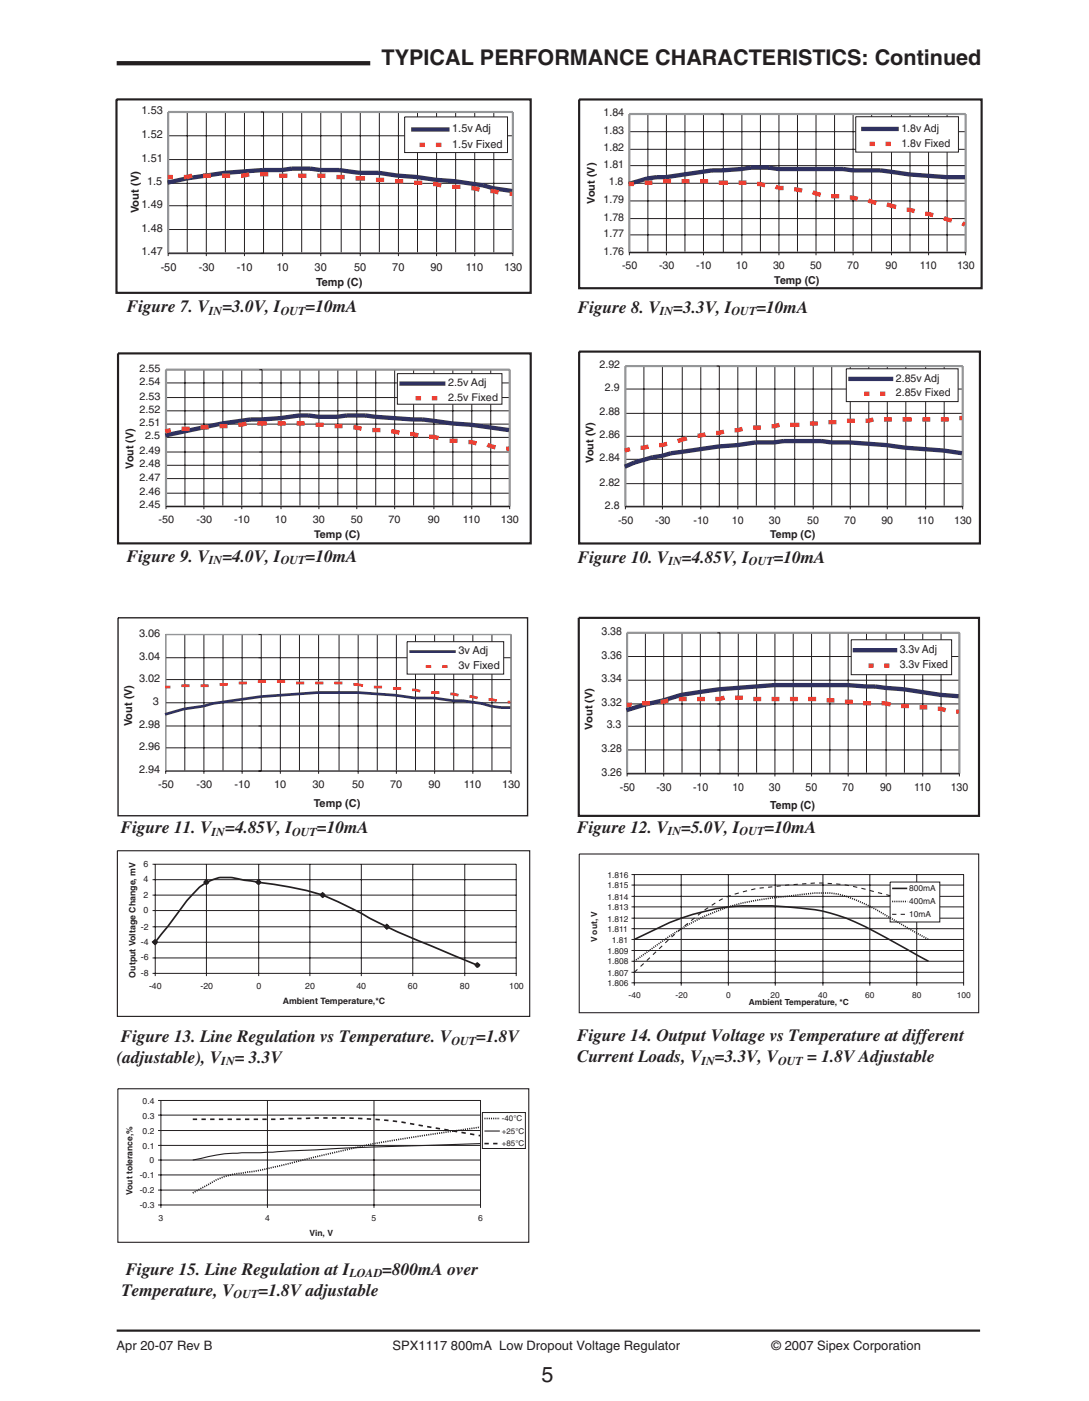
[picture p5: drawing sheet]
<svg xmlns="http://www.w3.org/2000/svg" width="178mm" height="229mm" viewBox="0 0 178 229" stroke-linecap="round" stroke-linejoin="round" font-family="sans-serif">
<path d="M19 217.1h141" fill="none" stroke="#231f20" stroke-width=".36"/>
<path d="M19 16.2h67.6v31.6h-67.6z" fill="#fff" stroke="#231f20" stroke-width=".35"/>
<g fill="none" stroke="#231f20" stroke-width=".16">
<path d="M30.6 18.3v23M33.7 18.3v23.5M36.8 18.3v23M39.9 18.3v23.5M43 18.3v23M46.1 18.3v23.5M49.3 18.3v23M52.4 18.3v23.5M55.7 18.3v23M58.8 18.3v23.5M61.9 18.3v23M65.1 18.3v23.5"/>
<path d="M68.2 18.3v23M71.3 18.3v23.5M74.4 18.3v23M77.5 18.3v23.5M80.6 18.3v23M27.5 37.4h56.2M27.5 33.6h56.2M27.5 29.9h56.2M27.5 26h56.2M27.5 22.2h56.2M27.5 41.8v-23.5h56.2v23.5M27.5 41.3h56.2"/>
</g>
<path d="M27.5 18.3h56.2v23h-56.2z" fill="none" stroke="#949698" stroke-width=".35"/>
<path d="M27.3 29.8a78.2 78.2 0 0 1 18.7-2.1l1.6-.2h3.1l1.6 .2h3.1l3.3 .5h3.1l9.4 1.1 3.1 .3 4.7 .7 1.5 .4 3.1 .5" fill="none" stroke="#2f3160" stroke-width=".71" stroke-linecap="butt"/>
<g fill="none" stroke="#ec3e31" stroke-width=".71" stroke-linecap="butt">
<path d="M27.3 28.9h.9M31.3 28.7l-1.3 .2M33.1 28.7h1.4M36.2 28.7h1.4M40.7 28.4l-1.3 .3M42.5 28.4h1.3M45.6 28.7h1.3M48.7 28.7h1.3M51.8 28.7h1.3M54.9 28.9h1.4M58 29.1h1.6M61.4 29.3h1.3"/>
<path d="M64.5 29.6h1.3M67.6 29.8h1.3M70.7 30l1.4 .3M73.8 30.5h1.4M77 30.7l1.3 .2M80.1 31.2l1.3 .2M83.2 31.6h.4"/>
</g>
<path d="M66.1 19.1h16.8v5.8h-16.8z" fill="#fff" stroke="#231f20" stroke-width=".16"/>
<path d="M67.1 21.1h6.3" fill="none" stroke="#2f3160" stroke-width=".71" stroke-linecap="butt"/>
<path d="M68.5 23.6h.9M71.2 23.6h.9" fill="none" stroke="#ec3e31" stroke-width=".71" stroke-linecap="butt"/>
<path d="M94.6 16.2h65.7v30.8h-65.7z" fill="#fff" stroke="#231f20" stroke-width=".35"/>
<g fill="none" stroke="#231f20" stroke-width=".16">
<path d="M105.8 18.6v22.6M108.8 18.6v23M111.8 18.6v22.6M114.9 18.6v23M118.1 18.6v22.6M121.1 18.6v23M124.2 18.6v22.6M127.2 18.6v23M130.2 18.6v22.6M133.2 18.6v23M136.3 18.6v22.6M139.3 18.6v23"/>
<path d="M142.3 18.6v22.6M145.6 18.6v23M148.6 18.6v22.6M151.6 18.6v23M154.6 18.6v22.6M102.8 38.3h54.9M102.8 35.7h54.9M102.8 32.8h54.9M102.8 29.9h54.9M102.8 27h54.9M102.8 24.4h54.9M102.8 21.5h54.9"/>
<path d="M102.8 41.6v-23h54.9v23M102.8 41.2h54.9"/>
</g>
<path d="M102.8 18.6h54.9v22.6h-54.9z" fill="none" stroke="#949698" stroke-width=".35"/>
<path d="M157.5 28.9a77.2 77.2 0 0 1-13.8-1.1h-4.5l-1.5-.2h-10.6l-1.5-.2h-3.1l-4.5 .4h-1.7l-7.6 1.1h-1.5l-1.5 .2-3.1 .9" fill="none" stroke="#2f3160" stroke-width=".71" stroke-linecap="butt"/>
<g fill="none" stroke="#ec3e31" stroke-width=".71" stroke-linecap="butt">
<path d="M102.6 30h.9M105.2 29.8h1.3M108.3 29.6h1.3M111.3 29.6h1.3M114.3 29.6h1.3M117.3 29.8h1.6M120.6 29.8h1.3M123.6 30l1.3 .2M126.6 30.5l.5 .2h.8M129.7 30.9l1.3 .2M132.7 31.3l1.3 .5M135.7 32h1.3"/>
<path d="M138.7 32.2l1.3 .3M141.8 32.7l1.3 .4M144.8 33.3l1.5 .5M148 34.2l1.3 .2M151.1 34.9l1.3 .2M154.1 35.6l1.3 .4M157.1 36.4l.4 .3"/>
</g>
<path d="M139.7 19h16.8v5.8h-16.8z" fill="#fff" stroke="#231f20" stroke-width=".16"/>
<path d="M140.6 21h6.1" fill="none" stroke="#2f3160" stroke-width=".71" stroke-linecap="butt"/>
<path d="M142 23.5h.8M144.6 23.5h.8" fill="none" stroke="#ec3e31" stroke-width=".71" stroke-linecap="butt"/>
<path d="M19.3 57.7h67.3v31h-67.3z" fill="#fff" stroke="#231f20" stroke-width=".35"/>
<g fill="none" stroke="#231f20" stroke-width=".16">
<path d="M27.1 78.1h56.1M27.1 75.9h56.1M27.1 73.8h56.1M27.1 71.4h56.1M27.1 69.2h56.1M27.1 67h56.1M27.1 64.9h56.1M27.1 62.5h56.1M30.2 60.3v22.3M33.3 60.3v22.8M36.4 60.3v22.3M39.5 60.3v22.8"/>
<path d="M42.8 60.3v22.3M45.9 60.3v22.8M49 60.3v22.3M52.1 60.3v22.8M55.2 60.3v22.3M58.3 60.3v22.8M61.3 60.3v22.3M64.4 60.3v22.8M67.5 60.3v22.3M70.8 60.3v22.8M73.9 60.3v22.3M77 60.3v22.8"/>
<path d="M80.1 60.3v22.3M27.1 80.5h56.1M27.1 83.1v-22.8h56.1v22.8M27.1 82.6h56.1"/>
</g>
<path d="M27.1 60.3h56.1v22.3h-56.1z" fill="none" stroke="#949698" stroke-width=".35"/>
<path d="M83.1 70.2l-6.2-.9-3.1-.2-4.8-.7-4.7-.2-4.6-.4h-3.1l-1.6 .2h-3l-1.6-.2h-1.5a42.1 42.1 0 0 1-8 .6l-4.6 .7-9.3 1.9" fill="none" stroke="#2f3160" stroke-width=".71" stroke-linecap="butt"/>
<g fill="none" stroke="#ec3e31" stroke-width=".71" stroke-linecap="butt">
<path d="M27.9 70.2l-.9 .2M29.6 70h1.4M32.7 69.7h1.4M35.8 69.5h1.4M40.2 69.1l-1.3 .2M42 69.1h1.6M45.3 69.1h1.4M48.4 69.1h1.3M51.5 69.3h1.3M54.6 69.5h1.3M57.7 69.7l1.3 .3M60.8 70.2h1.3"/>
<path d="M63.9 70.4l1.3 .2M67 70.8l1.3 .2M70.1 71.3h.6l.9 .2M73.4 71.9h1.3M76.5 72.1l1.3 .2M79.6 72.6l1.3 .4M82.7 73.2h.4"/>
</g>
<path d="M64.9 61h17.1v5h-17.1z" fill="#fff" stroke="#231f20" stroke-width=".16"/>
<path d="M65.2 62.6h7.5" fill="none" stroke="#2f3160" stroke-width=".71" stroke-linecap="butt"/>
<path d="M67.9 65h.8M70.5 65h.9" fill="none" stroke="#ec3e31" stroke-width=".71" stroke-linecap="butt"/>
<path d="M94.6 57.4h65.4v31.3h-65.4z" fill="#fff" stroke="#231f20" stroke-width=".35"/>
<g fill="none" stroke="#231f20" stroke-width=".16">
<path d="M105.1 59.7v23M108.2 59.7v23.4M111.4 59.7v23M114.4 59.7v23.4M117.4 59.7v23M120.5 59.7v23.4M123.5 59.7v23M126.5 59.7v23.4M129.8 59.7v23M132.8 59.7v23.4M135.8 59.7v23M138.8 59.7v23.4"/>
<path d="M141.8 59.7v23M144.9 59.7v23.4M147.9 59.7v23M151.1 59.7v23.4M154.2 59.7v23M102.1 78.9h55.1M102.1 74.9h55.1M102.1 71.2h55.1M102.1 67.4h55.1M102.1 63.5h55.1M102.1 83.1v-23.4h55.1v23.4M102.1 82.7h55.1"/>
</g>
<path d="M102.1 59.7h55.1v23h-55.1z" fill="none" stroke="#949698" stroke-width=".35"/>
<path d="M157.1 74l-3.1-.5-6-.4a71.3 71.3 0 0 0-12.3-.9l-1.5-.2h-6.3l-1.5 .2h-3l-3 .4-3.1 .3-7.7 1.1-1.6 .4-1.5 .2-3 .9-1.5 .7" fill="none" stroke="#2f3160" stroke-width=".71" stroke-linecap="butt"/>
<g fill="none" stroke="#ec3e31" stroke-width=".71" stroke-linecap="butt">
<path d="M102.9 73.3l-.9 .2M105.9 72.9l-1.3 .2M108.9 72.4l-1.3 .2M112.1 71.5l-1.5 .5M115.2 70.9l-1.3 .2M118.2 70.4l-1.3 .2M121.2 70l-1.3 .2M122.9 69.8h1.3M127.3 69.3l-1.3 .2M129 69.3h1.5M132.2 69.1h1.3M135.3 68.9h1.3"/>
<path d="M138.3 68.7h1.3M142.6 68.4l-1.3 .3M144.3 68.4h1.3M147.4 68.4h1.5M150.6 68.4h1.3M153.6 68.4h1.3M156.6 68.2h.5"/>
</g>
<path d="M138.2 60.2h18.2v5.3h-18.2z" fill="#fff" stroke="#231f20" stroke-width=".16"/>
<path d="M138.5 61.8h7.3" fill="none" stroke="#2f3160" stroke-width=".71" stroke-linecap="butt"/>
<path d="M141.1 64.3h.9M143.7 64.3h.8" fill="none" stroke="#ec3e31" stroke-width=".71" stroke-linecap="butt"/>
<path d="M19.3 100.8h66.8v32.3h-66.8z" fill="#fff" stroke="#231f20" stroke-width=".22"/>
<g fill="none" stroke="#231f20" stroke-width=".16">
<path d="M27.1 118.5h56.3M27.1 114.7h56.3M27.1 110.9h56.3M27.1 107.3h56.3M30.2 103.5v22.3M33.3 103.5v22.8M36.4 103.5v22.3M39.5 103.5v22.8M42.7 103.5v22.3M45.8 103.5v22.8M48.9 103.5v22.3M52 103.5v22.8"/>
<path d="M55.4 103.5v22.3M58.5 103.5v22.8M61.6 103.5v22.3M64.7 103.5v22.8M67.8 103.5v22.3M71 103.5v22.8M74.1 103.5v22.3M77.2 103.5v22.8M80.3 103.5v22.3M27.1 122h56.3M27.1 126.3v-22.8h56.3v22.8M27.1 125.8h56.3"/>
</g>
<path d="M27.1 103.5h56.3v22.3h-56.3z" fill="none" stroke="#949698" stroke-width=".22"/>
<path d="M83.3 115.5h-1.5l-1.6-.3-1.6-.4-3.1-.5h-1.5l-3.2-.4h-3.1a92.1 92.1 0 0 0-25.2-.2l-7.8 1.1-1.5 .4-3.1 .5-3.2 .9" fill="none" stroke="#2f3160" stroke-width=".45"/>
<g fill="none" stroke="#ec3e31" stroke-width=".45">
<path d="M26.9 112.1h.9M29.6 111.9h1.4M32.7 111.9h1.4M35.9 111.7h1.3M39 111.4h1.3M42.1 111.2h1.3M45.2 111.2h1.4M48.3 111.4h1.4M51.5 111.4h1.3M54.6 111.4h1.3M57.7 111.7h.7l.9 .2M61 112.1h1.4"/>
<path d="M64.2 112.3h1.3M67.3 112.6l1.3 .2M70.4 113h1.3M73.5 113.2l1.4 .2M76.6 113.7l1.4 .2M79.8 114.1l1.3 .2M82.9 114.6h.4"/>
</g>
<path d="M66.5 104.7h15.7v5.3h-15.7z" fill="#fff" stroke="#231f20" stroke-width=".16"/>
<path d="M66.8 106.3h7.6" fill="none" stroke="#2f3160" stroke-width=".45"/>
<path d="M69.5 108.8h.9M72.2 108.8h.9" fill="none" stroke="#ec3e31" stroke-width=".45"/>
<path d="M94.5 100.8h65.3v32.3h-65.3z" fill="#fff" stroke="#231f20" stroke-width=".35"/>
<g fill="none" stroke="#231f20" stroke-width=".16">
<path d="M102.4 118.5h54.2M102.4 114.9h54.2M102.4 111h54.2M102.4 107.1h54.2M105.4 103.3v22.9M108.4 103.3v23.4M111.4 103.3v22.9M114.3 103.3v23.4M117.5 103.3v22.9M120.5 103.3v23.4M123.5 103.3v22.9M126.5 103.3v23.4"/>
<path d="M129.5 103.3v22.9M132.5 103.3v23.4M135.5 103.3v22.9M138.5 103.3v23.4M141.5 103.3v22.9M144.7 103.3v23.4M147.7 103.3v22.9M150.7 103.3v23.4M153.6 103.3v22.9M102.4 122.4h54.2M102.4 126.7v-23.4h54.2v23.4M102.4 126.2h54.2"/>
</g>
<path d="M102.4 103.3h54.2v22.9h-54.2z" fill="none" stroke="#949698" stroke-width=".35"/>
<path d="M156.5 113.6l-3-.2-5.9-.9-4.7-.5-4.5-.2h-12l-9 .7-6.2 .9-8.9 2.5" fill="none" stroke="#2f3160" stroke-width=".71" stroke-linecap="butt"/>
<g fill="none" stroke="#ec3e31" stroke-width=".71" stroke-linecap="butt">
<path d="M102.3 115h.8M104.8 114.7h1.3M109.1 114.3l-1.3 .2M110.8 114.1h1.3M113.8 114.1h1.3M118.3 113.8l-.9 .3h-.6M120 113.8h1.3M123 114.1h1.3M126 114.1h1.3M129 114.1h1.3M132 114.1h1.2M135 114.3h1.2"/>
<path d="M137.9 114.5h1.3M140.9 114.7h1.3M143.9 114.7h.7l.8 .3M147.1 115.2h1.3M150.1 115.4h1.3M153.1 115.7l1.3 .2M156.1 116.1h.4"/>
</g>
<path d="M139 104.4h16.4v5.7h-16.4z" fill="#fff" stroke="#231f20" stroke-width=".16"/>
<path d="M139.2 106.1h7.3" fill="none" stroke="#2f3160" stroke-width=".71" stroke-linecap="butt"/>
<path d="M141.8 108.6h.8M144.4 108.6h.8" fill="none" stroke="#ec3e31" stroke-width=".71" stroke-linecap="butt"/>
<path d="M19.2 138.8h67.3v27h-67.3z" fill="#fff" stroke="#231f20" stroke-width=".18"/>
<path d="M24.9 153.7h.4l5.2-6.8 1.1-1.2a6.9 6.9 0 0 1 7.3-2.3l3.3 .6a58.7 58.7 0 0 1 10.5 2.1 90 90 0 0 1 8.9 4.4l3.2 1.5 13.2 5.5" fill="none" stroke="#231f20" stroke-width=".28"/>
<path d="M33.7 158.8v.5M42.2 158.8v.5M50.6 158.8v.5M59 158.8v.5M67.4 158.8v.5M75.9 158.8v.5" fill="none" stroke="#231f20" stroke-width=".16"/>
<path d="M24.9 153.7l.4-.3 .3 .3-.3 .4z" fill-rule="evenodd" fill="#2f3160" stroke="#231f20" stroke-width=".28"/>
<path d="M25 153.7l.3-.3 .4 .3-.4 .4z" fill="none" stroke="#231f20" stroke-width=".28"/>
<path d="M33.7 143.6l.3 .3-.3 .3-.4-.3z" fill-rule="evenodd" fill="#2f3160" stroke="#231f20" stroke-width=".28"/>
<path d="M33.7 143.6l.4 .4-.4 .3-.3-.3z" fill="none" stroke="#231f20" stroke-width=".28"/>
<path d="M41.8 143.9l.4-.3 .3 .3-.3 .3z" fill-rule="evenodd" fill="#2f3160" stroke="#231f20" stroke-width=".28"/>
<path d="M41.9 144l.3-.4 .3 .4-.3 .3z" fill="none" stroke="#231f20" stroke-width=".28"/>
<path d="M52.3 146l.4-.3 .3 .3-.3 .4z" fill-rule="evenodd" fill="#2f3160" stroke="#231f20" stroke-width=".28"/>
<path d="M52.4 146.1l.3-.4 .3 .4-.3 .3z" fill="none" stroke="#231f20" stroke-width=".28"/>
<path d="M62.8 151.2l.3-.3 .4 .3-.4 .3z" fill-rule="evenodd" fill="#2f3160" stroke="#231f20" stroke-width=".28"/>
<path d="M62.8 151.2l.4-.3 .3 .3-.3 .4z" fill="none" stroke="#231f20" stroke-width=".28"/>
<path d="M77.6 157.5l.3-.4 .4 .4-.4 .3z" fill-rule="evenodd" fill="#2f3160" stroke="#231f20" stroke-width=".28"/>
<path d="M77.7 157.5l.3-.3 .3 .3-.3 .3z" fill="none" stroke="#231f20" stroke-width=".28"/>
<g fill="none" stroke="#231f20" stroke-width=".16">
<path d="M24.9 158.8h59.4M24.9 156.3h59.4M24.9 151.2h59.4M24.9 148.6h59.4M24.9 146.1h59.4M24.9 143.5h59.4M24.9 141h59.4v18.3M25.3 141v18.3M25.3 153.7h59M33.7 141v17.8M42.2 141v17.8M50.6 141v17.8"/>
<path d="M59 141v17.8M67.4 141v17.8M75.9 141v17.8"/>
</g>
<path d="M94.6 139.3h65.2v25.9h-65.2z" fill="none" stroke="#231f20" stroke-width=".17"/>
<path d="M151.6 147.7l.2 .5h-.5z" fill="#231f20"/>
<g fill="none" stroke="#231f20" stroke-width=".16">
<path d="M103.1 158.6h54.2M103.1 156.8h54.2M103.1 155.1h54.2M103.1 153.3h54.2M103.1 151.5h54.2M103.1 149.8h54.2M103.1 148h54.2M103.1 146.3h54.2M103.1 144.4h54.2M103.1 142.7h54.2v18.1M103.6 142.7v18.1M111.2 142.7v18.1"/>
<path d="M118.9 142.7v18.1M126.6 142.7v18.1M134.4 142.7v18.1M142 142.7v18.1M148.1 147l3.5 1M149.7 142.7v18.1M151.6 147.7l.3 .6h-.6zM103.1 160.4h54.2"/>
</g>
<path d="M145.3 143.9h8.1v6.5h-8.1z" fill="#fff" stroke="#231f20" stroke-width=".16"/>
<path d="M103.6 153.3a44.7 44.7 0 0 1 13.3-5 57.2 57.2 0 0 1 17.3 .3 34.1 34.1 0 0 1 10.5 4.4l6.9 3.8M145.7 145h2.4" fill="none" stroke="#231f20" stroke-width=".26"/>
<path d="M103.6 156.8a68.5 68.5 0 0 1 11.4-7.3 36.7 36.7 0 0 1 13.5-3.2 25.5 25.5 0 0 1 8.3-.4 27.4 27.4 0 0 1 7.9 3.5l6.9 3.9M145.7 147.1h2.4" fill="none" stroke="#231f20" stroke-width=".26" stroke-dasharray=".2 .2" stroke-linecap="butt"/>
<path d="M103.6 158.6l1.9-1.8a71.8 71.8 0 0 1 11.4-9.5 21 21 0 0 1 9.1-2.6l2.5-.3a33.2 33.2 0 0 1 14.4 1.1l2.5 .7M145.7 149.2h2.4" fill="none" stroke="#231f20" stroke-width=".17" stroke-dasharray=".7 .7" stroke-linecap="butt"/>
<path d="M19.2 177.7h67.1v25h-67.1z" fill="none" stroke="#231f20" stroke-width=".18"/>
<path d="M78.8 181.5h7v5.9h-7z" fill="#fff" stroke="#231f20" stroke-width=".16"/>
<path d="M31.5 194.7l2.5-1.4a11.1 11.1 0 0 1 5.6-1.9 96 96 0 0 0 12.1-2.7l2.4-.5a139.2 139.2 0 0 1 15.6-3l8.8-1.3M79.1 182.5h2.5" fill="none" stroke="#231f20" stroke-width=".27" stroke-dasharray=".2 .2" stroke-linecap="butt"/>
<path d="M78.5 186.6a812.7 812.7 0 0 0-33.2 1.3l-6.6 .3a30.4 30.4 0 0 0-7.2 1.1M79.1 184.6h2.5" fill="none" stroke="#231f20" stroke-width=".18"/>
<path d="M31.5 182.6h13.8a110.8 110.8 0 0 1 20.1 .5l13.1 2.2M79.1 186.6h2.5" fill="none" stroke="#231f20" stroke-width=".27" stroke-dasharray=".7 .7" stroke-linecap="butt"/>
<path d="M25.8 179.6h52.7v17.5M26.3 179.6v17.5M43.7 179.6v17.5M61.1 179.6v17.5M25.8 194.2h52.7M25.8 191.7h52.7M25.8 189.3h52.7M25.8 186.9h52.7M25.8 184.5h52.7M25.8 182h52.7M25.8 196.6h52.7" fill="none" stroke="#231f20" stroke-width=".16"/>
<path d="M19 10.3h41.5" fill="none" stroke="#231f20" stroke-width=".7" stroke-linecap="butt"/>
<g font-size="3.5" fill="#231f20">
<text x="62.3" y="10.5">TYPICAL PERFORMANCE CHARACTERISTICS: Continued</text>
<text x="88.4" y="225.5">5</text>
</g>
<g font-size="2.8" fill="#231f20">
<text x="20.7" y="50.9">Figure 7. V</text>
<text x="36.3" y="50.9">=3.0V, I</text>
<text x="49.9" y="50.9">=10mA</text>
<text x="94.3" y="51.1">Figure 8. V</text>
<text x="109.9" y="51.1">=3.3V, I</text>
<text x="123.5" y="51.1">=10mA</text>
<text x="20.7" y="91.6">Figure 9. V</text>
<text x="36.3" y="91.6">=4.0V, I</text>
<text x="49.9" y="91.6">=10mA</text>
<text x="94.3" y="91.8">Figure 10. V</text>
<text x="111.3" y="91.8">=4.85V, I</text>
<text x="126.3" y="91.8">=10mA</text>
<text x="19.7" y="136">Figure 11. V</text>
<text x="36.8" y="136">=4.85V, I</text>
<text x="51.8" y="136">=10mA</text>
<text x="94.2" y="135.8">Figure 12. V</text>
<text x="111.2" y="135.8">=5.0V, I</text>
<text x="124.8" y="135.8">=10mA</text>
<text x="19.1" y="173.4">(adjustable), V</text>
<text x="19.8" y="170">Figure 13. Line Regulation vs Temperature. V</text>
<text x="38.3" y="173.4">= 3.3V</text>
<text x="77.7" y="170">=1.8V</text>
<text x="94.2" y="169.9">Figure 14. Output Voltage vs Temperature at different</text>
<text x="94.2" y="173.3">Current Loads, V</text>
<text x="116.7" y="173.3">=3.3V, V</text>
<text x="131.8" y="173.3">= 1.8V Adjustable</text>
<text x="20.5" y="208">Figure 15. Line Regulation at I</text>
<text x="62.4" y="208">=800mA over</text>
<text x="19.8" y="211.4">Temperature, V</text>
<text x="42.2" y="211.4">=1.8V adjustable</text>
</g>
<g font-size="2.1" fill="#231f20">
<text x="19" y="220.3">Apr 20-07 Rev B</text>
<text x="64.1" y="220.3">SPX1117 800mA Low Dropout Voltage Regulator</text>
<text x="126" y="220.3">© 2007 Sipex Corporation</text>
</g>
<g font-size="2" fill="#231f20">
<text x="34.1" y="51.4">IN</text>
<text x="45.8" y="51.4">OUT</text>
<text x="107.7" y="51.5">IN</text>
<text x="119.4" y="51.5">OUT</text>
<text x="34.1" y="92.1">IN</text>
<text x="45.8" y="92.1">OUT</text>
<text x="109.1" y="92.3">IN</text>
<text x="122.3" y="92.3">OUT</text>
<text x="34.5" y="136.4">IN</text>
<text x="47.7" y="136.4">OUT</text>
<text x="109" y="136.3">IN</text>
<text x="120.8" y="136.3">OUT</text>
<text x="36.1" y="173.8">IN</text>
<text x="73.7" y="170.4">OUT</text>
<text x="114.5" y="173.7">IN</text>
<text x="127" y="173.7">OUT</text>
<text x="57.1" y="208.4">LOAD</text>
<text x="38.1" y="211.8">OUT</text>
</g>
<g font-size="1.8" fill="#231f20">
<text x="23.1" y="22.5">1.52</text>
<text x="23.1" y="18.6">1.53</text>
<text x="73.8" y="21.6">1.5v Adj</text>
<text x="98.5" y="21.8">1.83</text>
<text x="98.5" y="18.9">1.84</text>
<text x="147.2" y="21.5">1.8v Adj</text>
<text x="147.2" y="23.9">1.8v Fixed</text>
<text x="23.1" y="26.4">1.51</text>
<text x="73.8" y="24.1">1.5v Fixed</text>
<text x="98.5" y="27.3">1.81</text>
<text x="98.5" y="24.7">1.82</text>
<text x="22.7" y="34.8" transform="rotate(-90 22.7 34.8)">Vout (V)</text>
<text x="23.1" y="33.9">1.49</text>
<text x="24" y="30.3">1.5</text>
<text x="98.5" y="36">1.78</text>
<text x="98.5" y="33.1">1.79</text>
<text x="99.4" y="30.2">1.8</text>
<text x="23.1" y="41.7">1.47</text>
<text x="23.1" y="37.8">1.48</text>
<text x="98.5" y="41.5">1.76</text>
<text x="98.5" y="38.7">1.77</text>
<text x="26.2" y="44.2">-50</text>
<text x="32.5" y="44.2">-30</text>
<text x="38.7" y="44.2">-10</text>
<text x="45.1" y="44.2">10</text>
<text x="51.4" y="44.2">30</text>
<text x="51.6" y="46.7">Temp (C)</text>
<text x="57.8" y="44.2">50</text>
<text x="64.1" y="44.2">70</text>
<text x="70.3" y="44.2">90</text>
<text x="76.1" y="44.2">110</text>
<text x="82.3" y="44.2">130</text>
<text x="101.6" y="44">-50</text>
<text x="107.6" y="44">-30</text>
<text x="113.7" y="44">-10</text>
<text x="120.2" y="44">10</text>
<text x="126.2" y="44">30</text>
<text x="126.4" y="46.4">Temp (C)</text>
<text x="132.3" y="44">50</text>
<text x="138.3" y="44">70</text>
<text x="144.6" y="44">90</text>
<text x="150.2" y="44">110</text>
<text x="156.3" y="44">130</text>
<text x="97.9" y="60.1">2.92</text>
<text x="98.8" y="63.8">2.9</text>
<text x="146.3" y="62.3">2.85v Adj</text>
<text x="146.3" y="64.7">2.85v Fixed</text>
<text x="97.9" y="71.5">2.86</text>
<text x="97.9" y="67.8">2.88</text>
<text x="21.8" y="76.5" transform="rotate(-90 21.8 76.5)">Vout (V)</text>
<text x="97.9" y="75.3">2.84</text>
<text x="97.9" y="79.2">2.82</text>
<text x="98.8" y="83">2.8</text>
<text x="100.9" y="85.4">-50</text>
<text x="107" y="85.4">-30</text>
<text x="113.2" y="85.4">-10</text>
<text x="119.5" y="85.4">10</text>
<text x="125.5" y="85.4">30</text>
<text x="125.8" y="87.8">Temp (C)</text>
<text x="131.8" y="85.4">50</text>
<text x="137.9" y="85.4">70</text>
<text x="143.9" y="85.4">90</text>
<text x="149.7" y="85.4">110</text>
<text x="155.8" y="85.4">130</text>
<text x="22.7" y="107.7">3.04</text>
<text x="22.7" y="103.9">3.06</text>
<text x="74.9" y="106.8">3v Adj</text>
<text x="98.2" y="107.5">3.36</text>
<text x="98.2" y="103.6">3.38</text>
<text x="146.9" y="106.5">3.3v Adj</text>
<text x="22.7" y="111.2">3.02</text>
<text x="74.9" y="109.2">3v Fixed</text>
<text x="98.2" y="111.3">3.34</text>
<text x="146.9" y="109.1">3.3v Fixed</text>
<text x="21.6" y="118.5" transform="rotate(-90 21.6 118.5)">Vout (V)</text>
<text x="22.7" y="118.8">2.98</text>
<text x="24.9" y="115">3</text>
<text x="98.2" y="115.2">3.32</text>
<text x="99.1" y="118.8">3.3</text>
<text x="22.7" y="122.4">2.96</text>
<text x="98.2" y="122.7">3.28</text>
<text x="22.7" y="126.1">2.94</text>
<text x="25.8" y="128.6">-50</text>
<text x="32.1" y="128.6">-30</text>
<text x="38.3" y="128.6">-10</text>
<text x="44.8" y="128.6">10</text>
<text x="51" y="128.6">30</text>
<text x="51.2" y="131.7">Temp (C)</text>
<text x="57.5" y="128.6">50</text>
<text x="63.7" y="128.6">70</text>
<text x="70" y="128.6">90</text>
<text x="75.7" y="128.6">110</text>
<text x="82" y="128.6">130</text>
<text x="98.2" y="126.6">3.26</text>
<text x="101.2" y="129.1">-50</text>
<text x="107.2" y="129.1">-30</text>
<text x="113.2" y="129.1">-10</text>
<text x="119.6" y="129.1">10</text>
<text x="125.6" y="129.1">30</text>
<text x="131.5" y="129.1">50</text>
<text x="137.5" y="129.1">70</text>
<text x="143.7" y="129.1">90</text>
<text x="149.3" y="129.1">110</text>
<text x="155.2" y="129.1">130</text>
<text x="125.8" y="132">Temp (C)</text>
</g>
<g font-size="1.7" fill="#231f20">
<text x="97.1" y="33.2" transform="rotate(-90 97.1 33.2)">Vout (V)</text>
<text x="22.8" y="65.2">2.53</text>
<text x="22.8" y="62.8">2.54</text>
<text x="22.8" y="60.6">2.55</text>
<text x="73.2" y="63">2.5v Adj</text>
<text x="73.2" y="65.4">2.5v Fixed</text>
<text x="22.8" y="69.5">2.51</text>
<text x="22.8" y="67.4">2.52</text>
<text x="23.7" y="71.7">2.5</text>
<text x="22.8" y="76.2">2.48</text>
<text x="22.8" y="74.1">2.49</text>
<text x="96.9" y="75.5" transform="rotate(-90 96.9 75.5)">Vout (V)</text>
<text x="22.8" y="83">2.45</text>
<text x="22.8" y="80.8">2.46</text>
<text x="22.8" y="78.4">2.47</text>
<text x="25.9" y="85.4">-50</text>
<text x="32.1" y="85.4">-30</text>
<text x="38.3" y="85.4">-10</text>
<text x="44.9" y="85.4">10</text>
<text x="51.1" y="85.4">30</text>
<text x="51.3" y="87.7">Temp (C)</text>
<text x="57.3" y="85.4">50</text>
<text x="63.4" y="85.4">70</text>
<text x="69.8" y="85.4">90</text>
<text x="75.6" y="85.4">110</text>
<text x="81.8" y="85.4">130</text>
<text x="96.7" y="119.1" transform="rotate(-90 96.7 119.1)">Vout (V)</text>
</g>
<g font-size="1.4" fill="#231f20">
<text x="23.4" y="144">4</text>
<text x="23.4" y="141.4">6</text>
<text x="99.2" y="143.2">1.816</text>
<text x="23.4" y="149">0</text>
<text x="23.4" y="146.5">2</text>
<text x="99.2" y="148.5">1.813</text>
<text x="99.2" y="146.8">1.814</text>
<text x="99.2" y="145">1.815</text>
<text x="148.5" y="145.4">800mA</text>
<text x="148.5" y="147.5">400mA</text>
<text x="148.5" y="149.6">10mA</text>
<text x="23" y="154.2">-4</text>
<text x="23" y="151.7">-2</text>
<text x="97.5" y="153.8" transform="rotate(-90 97.5 153.8)">V out, V</text>
<text x="99.2" y="155.6">1.809</text>
<text x="99.2" y="152.1">1.811</text>
<text x="99.2" y="150.4">1.812</text>
<text x="99.9" y="153.8">1.81</text>
<text x="22.1" y="159.5" transform="rotate(-90 22.1 159.5)">Output Voltage Change, mV</text>
<text x="23" y="159.3">-8</text>
<text x="23" y="156.7">-6</text>
<text x="24.3" y="161.3">-40</text>
<text x="32.7" y="161.3">-20</text>
<text x="41.9" y="161.3">0</text>
<text x="49.8" y="161.3">20</text>
<text x="58.2" y="161.3">40</text>
<text x="66.6" y="161.3">60</text>
<text x="75.1" y="161.3">80</text>
<text x="83.1" y="161.3">100</text>
<text x="99.2" y="160.9">1.806</text>
<text x="99.2" y="159.2">1.807</text>
<text x="99.2" y="157.4">1.808</text>
<text x="46.2" y="163.9">Ambient Temperature,*C</text>
<text x="102.6" y="162.9">-40</text>
<text x="110.3" y="162.9">-20</text>
<text x="118.5" y="162.9">0</text>
<text x="122.3" y="164">Ambient Temperature, *C</text>
<text x="125.8" y="162.9">20</text>
<text x="133.6" y="162.9">40</text>
<text x="141.3" y="162.9">60</text>
<text x="148.9" y="162.9">80</text>
<text x="156.2" y="162.9">100</text>
<text x="23.3" y="185">0.2</text>
<text x="23.3" y="182.5">0.3</text>
<text x="23.3" y="180.1">0.4</text>
<text x="23.3" y="187.4">0.1</text>
<text x="24.4" y="189.8">0</text>
<text x="21.7" y="195" transform="rotate(-90 21.7 195)">Vout tolerance,%</text>
<text x="22.8" y="197.2">-0.3</text>
<text x="22.8" y="194.7">-0.2</text>
<text x="22.8" y="192.2">-0.1</text>
<text x="25.9" y="199.2">3</text>
<text x="43.3" y="199.2">4</text>
<text x="50.5" y="201.6">Vin, V</text>
<text x="60.7" y="199.2">5</text>
<text x="78.1" y="199.2">6</text>
</g>
<g font-size="1.3" fill="#231f20">
<text x="81.9" y="183">-40°C</text>
<text x="81.9" y="185">+25°C</text>
<text x="81.9" y="187.1">+85°C</text>
</g>
</svg>
